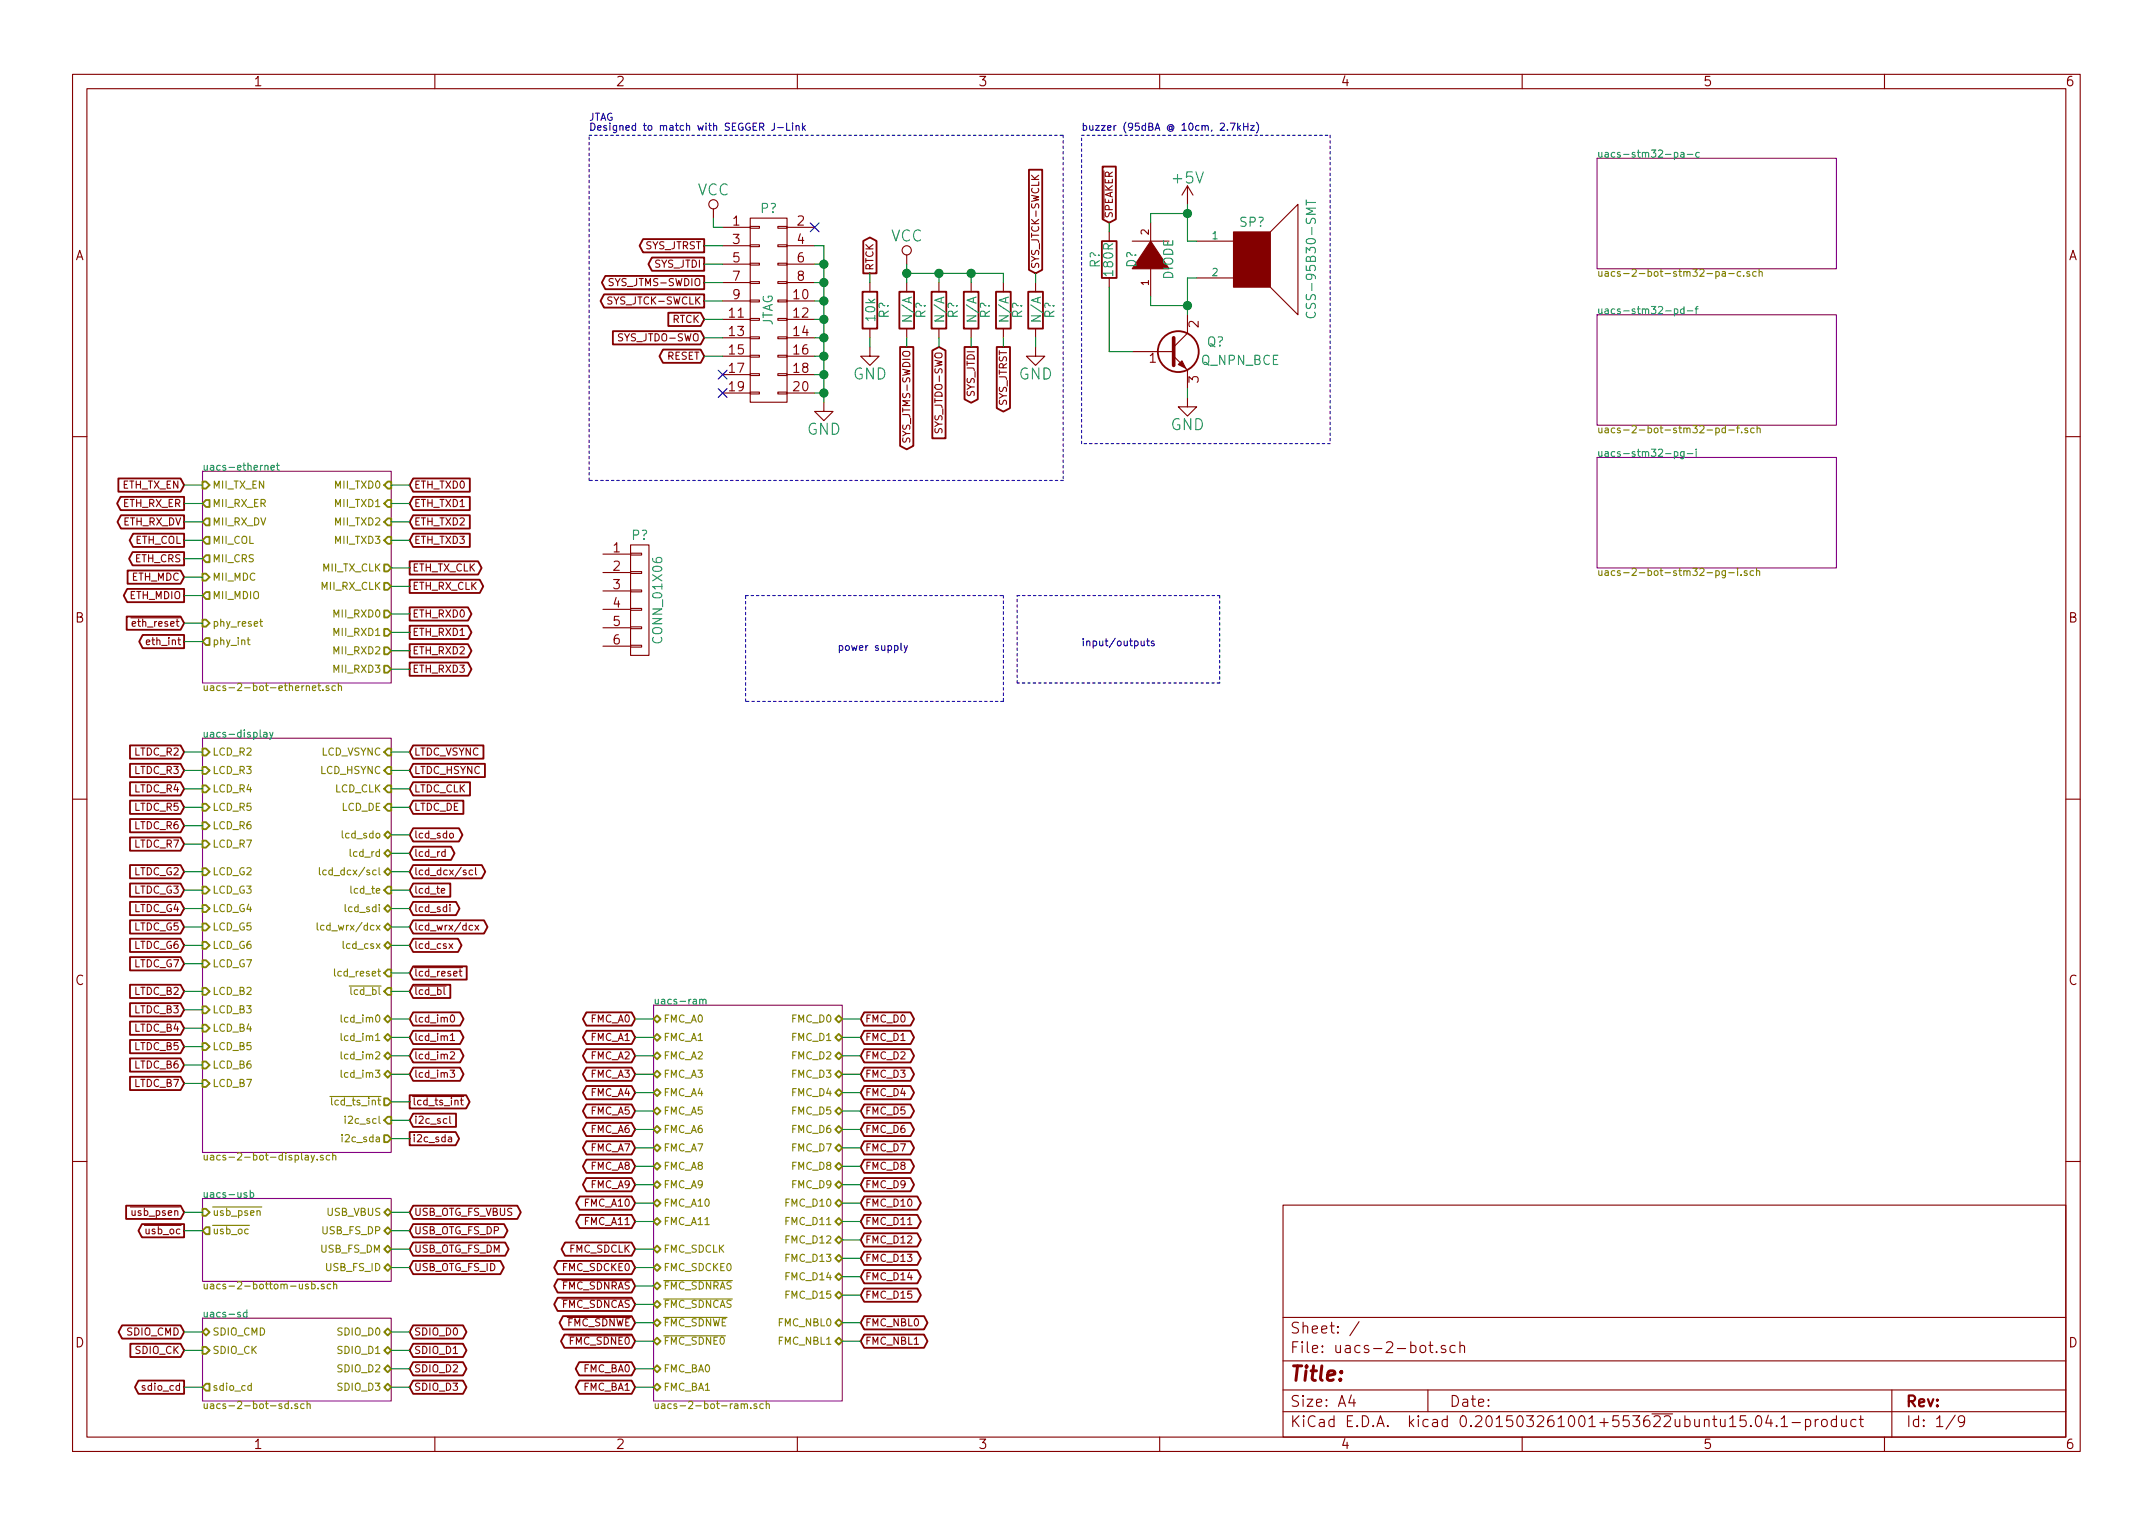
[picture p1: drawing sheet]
<svg xmlns="http://www.w3.org/2000/svg" width="297mm" height="210mm" viewBox="0 0 297 210" stroke-linecap="round" stroke-linejoin="round" font-family="sans-serif">
<g fill="none" stroke="#840000" stroke-width=".15">
<path d="M10 10.3h277v189.9h-277zM12 12.2h273v186.1h-273zM60 10.3v1.9M110 10.3v1.9M160 10.3v1.9M210 10.3v1.9M260 10.3v1.9M98.4 28.8v1.3M99.7 31.4h3.8M99.7 33.9h3.8M99.7 36.4h3.8M99.7 39h3.8"/>
<path d="M103.5 38.9h1.3v.2h-1.3zM103.5 36.3h1.3v.3h-1.3zM103.5 33.8h1.3v.2h-1.3zM103.5 31.2h1.3v.3h-1.3zM103.5 30.1h5.1v25.4h-5.1zM107.3 38.9h1.3v.2h-1.3zM107.3 36.3h1.3v.3h-1.3zM107.3 33.8h1.3v.2h-1.3zM107.3 31.2h1.3v.3h-1.3zM108.6 31.4h3.8M108.6 33.9h3.8M108.6 36.4h3.8"/>
<path d="M108.6 39h3.8M120 39v1.3M125.1 35.2v1.2M125.1 39v1.3M129.5 39v1.3M134 39v1.3M138.4 39v1.3M142.3 24.2l.6 .6M142.9 39v1.3M143.3 24.2l-.6 .4M152.3 23.6v6.5M153 32v1.3"/>
<path d="M153 38.3v1.3M156.2 33.3h5.1M158.7 30.7v2.6M158.7 37.1v3.8M163.8 25.6l-.7 1.3M163.8 25.6v2.6M163.8 25.6l.8 1.3M165.1 33.3h5.1M165.1 38.3h5.1M175.3 32l3.8-3.8v15.2l-3.8-3.8M99.7 41.5h3.8M99.7 54.2h3.8"/>
<path d="M99.7 44.1h3.8M99.7 46.6h3.8M99.7 49.1h3.8M99.7 51.7h3.8M103.5 54.1h1.3v.3h-1.3zM103.5 51.6h1.3v.2h-1.3zM103.5 49h1.3v.3h-1.3zM103.5 46.5h1.3v.2h-1.3zM103.5 43.9h1.3v.3h-1.3zM103.5 41.4h1.3v.3h-1.3zM107.3 54.1h1.3v.3h-1.3zM107.3 51.6h1.3v.2h-1.3z"/>
<path d="M107.3 49h1.3v.3h-1.3zM107.3 46.5h1.3v.2h-1.3zM107.3 43.9h1.3v.3h-1.3zM107.3 41.4h1.3v.3h-1.3zM108.6 41.5h3.8M108.6 54.2h3.8M108.6 44.1h3.8M108.6 46.6h3.8M108.6 49.1h3.8M108.6 51.7h3.8M113.7 55.5v1.3h1.2l-1.2 1.2-1.3-1.2h1.3M120 47.9v1.2h1.3l-1.3 1.3-1.3-1.3h1.3"/>
<path d="M120 45.3v1.3M125.1 45.3v1.3M129.5 45.3v1.3M134 45.3v1.3M138.4 45.3v1.3M142.9 47.9v1.2h1.2l-1.2 1.3-1.3-1.3h1.3M142.9 45.3v1.3M156.2 48.5h5.7M161.9 49.1l1.9 1.9v2.6M163.8 54.9v1.2h1.3l-1.3 1.3-1.2-1.3h1.2M163.8 43.4v2.6l-1.9 1.9M10 60.2h2"/>
<path d="M83.2 76.4h3.8M83.2 79h3.8M87 78.9h1.5v.2h-1.5zM87 76.3h1.5v.3h-1.5zM87 75.2h2.5v15.2h-2.5zM285 60.2h2M18.1 85.2h6.7M83.2 81.5h3.8M83.2 84.1h3.8M83.2 86.6h3.8M83.2 89.1h3.8M87 89h1.5v.3h-1.5z"/>
<path d="M87 86.5h1.5v.2h-1.5zM87 83.9h1.5v.3h-1.5zM87 81.4h1.5v.3h-1.5zM10 110.3h2M61.4 117.5h-.3l-.2 .2 .1 .4h.4M61.4 117.2v1M62.1 115.1l.1-.1 .3 .1 .1 .3-.1 .2h-.3l-.1-.1zM65.6 119.7v.9l.2 .1M285 110.3h2M57.1 133.5h6.7M57.1 136h4.4M60.9 122.9l.5-.1-.1-.2h-.3l-.1 .1v.5h.4"/>
<path d="M61.3 136.2v.9l.1 .1M62 130.2l.5 .7M62.1 124.8v.1M62.1 125.1v.7M62.5 130.2l-.5 .7M63.3 134h.4M63.5 133.7v.8l.2 .2M64.3 120.1l-.2-.1-.2 .2 .1 .1 .3 .1v.2h-.4M65.2 120.1l-.3-.1-.2 .2 .1 .4h.4M65.2 127.7h-.3l-.2 .2 .1 .4h.4M65.5 127.7l.5 .6M66 127.7l-.5 .6"/>
<path d="M56.9 151.3h7.1M61.9 156.9h.4v.6M62.1 154v.9l.1 .1M62.1 147.6h.6l-.3 .4 .3 .2v.3l-.2 .1-.4-.1M62.1 142.8l.3-.2v1M62.1 145.2l.4-.1 .2 .3-.6 .7h.6M62.1 143.6h.6M62.3 140.1l.1-.1a.53 .53 0 0 1 .3 .5 .53 .53 0 0 1-.3 .5 .63 .63 0 0 1-.1-.9zM62.3 157.1h-.3l-.2 .2 .2 .2h.3M63.5 151.8h.4M63.7 151.5v.8l.2 .1M10 160.2h2"/>
<path d="M18 166.5h6.8M19.9 169.1h5.1M77.5 176.7h9.5M77.5 179.2h9.5M177 166.3h108v32h-108zM285 160.2h2M60 198.3v1.9M78.3 181.8h8.7M78.5 184.3h8.5M110 198.3v1.9M160 198.3v1.9M177 194.8h108"/>
<path d="M177 191.8h108M177 187.8h108M177 181.8h108M186.4 192.5l-.3 1h.9M186.8 193v1M187.5 182.3l-1.3 2M197 191.8v3M197.1 185.6h.6M197.3 185.1v1.3l.2 .2h.2M198.2 186.5h.1l-.1 .1-.1-.1h.1v.1M199.4 185.7a.37 .37 0 0 0-.6 .1v.1a.54 .54 0 0 0 .6 .3l.1 .1-.1 .2-.1 .1-.5-.1M200.8 185.7l-.5-.1-.2 .3v.6l.2 .1 .5-.1"/>
<path d="M201.4 185.7a.38 .38 0 0 1 .7 .1v.8M201.4 185.1v1.5M210 198.3v1.9M242.3 195.5a.35 .35 0 0 1 .4-.2 .35 .35 0 0 1 .3 .3 .77 .77 0 0 1-.5 1.2 .9 .9 0 0 1-.2-1.3zM244 195.2l-.4 1.1h1M244.3 195.8v1M245.1 196.7h.1l-.1 .1-.1-.1h.1v.1M245.7 195.8l.5-.5v1.5M245.7 196.8h.9M247.2 196.3h1.2M249.1 195.9a.48 .48 0 0 1 .6 .1l.1 .1-.1 .6a.48 .48 0 0 1-.6 0M249.1 195.8v1.5"/>
<path d="M250.4 195.8v1M250.9 195.8l-.3 .1-.2 .2M251.4 196a.41 .41 0 0 1 .7 .1v.4a.41 .41 0 0 1-.4 .3 .41 .41 0 0 1-.4-.3zM253.4 195.9l-.5-.1-.2 .3v.6l.2 .1 .5-.1M253.4 195.3v1.5M254.1 195.8l.1 .9a.4 .4 0 0 0 .5 0M254.7 195.8v1M256.1 195.9l-.5-.1-.3 .3 .1 .6 .2 .1 .5-.1M256.5 195.8h.6M256.7 195.3v1.3l.2 .2h.2M260 198.3v1.9M261 191.8v6.5"/>
<path d="M269.7 195.2l-1.2 2M271 196l-.2 .3h-.3l-.3-.3v-.4l.1-.2 .5-.1 .2 .2a1.19 1.19 0 0 1-.2 1.2l-.5 .1"/>
<circle cx="98.4" cy="28.2" r=".63"/>
<circle cx="125.1" cy="34.5" r=".63"/>
</g>
<path d="M111.8 30.8l1.2 1.2M113 30.8l-1.2 1.2M99.1 51.1l1.2 1.2M99.1 53.6l1.2 1.2M100.3 51.1l-1.2 1.2M100.3 53.6l-1.2 1.2" fill="none" stroke="#000084" stroke-width=".15"/>
<g fill="none" stroke="#840000" stroke-width=".25">
<path d="M83.5 38.1h13.7v1.8h-13.7l-.5-.9zM88.7 33h8.5v1.8h-8.5l-.5-.9zM89.9 35.5h7.3v1.9h-7.3l-.4-1zM119.1 33.2l.9-.4 .9 .4v4.5h-1.8zM142 23.4h1.8v13.8l-.9 .5-.9-.5zM152 33.3h2.1v5h-2.1zM152.1 23h1.8v7.2l-.9 .5-.9-.5zM83.3 40.6h13.9v1.8h-13.9l-.4-.9zM84.6 45.7h12.1l.5 .9-.5 .9h-12.1zM91.5 48.2h5.2l.5 .9-.5 1h-5.2l-.5-1zM92.2 43.1h4.5l.5 1-.5 .9h-4.5zM119 40.3h2v5h-2z"/>
<path d="M124.1 40.3h2v5h-2zM124.2 47.9h1.8v13.6l-.9 .5-.9-.5zM128.5 40.3h2.1v5h-2.1zM128.6 48.4l.9-.5 1 .5v12.1h-1.9zM133 40.3h2v5h-2zM133.1 47.9h1.8v7.2l-.9 .5-.9-.5zM137.4 40.3h2v5h-2zM137.5 47.9h1.8v8.4l-.9 .5-.9-.5zM141.9 40.3h2v5h-2zM16.3 66h8.6l.5 .9-.5 .9h-8.6zM16.6 68.5h8.8v1.9h-8.8l-.4-.9zM16.7 71.1h8.7v1.8h-8.7l-.5-.9z"/>
<path d="M17.6 78.7h7.3l.5 .9-.5 .9h-7.3zM18.3 76.2h7.1v1.8h-7.1l-.5-.9zM18.4 73.6h7v1.9h-7l-.5-1zM56.5 77.4h9.5l.4 1-.4 .9h-9.5zM56.5 80h9.7l.5 .9-.5 .9h-9.7zM57 66h7.8v1.8h-7.8l-.5-.9zM57 68.5h7.8v1.9h-7.8l-.5-.9zM57 71.1h7.8v1.8h-7.8l-.5-.9zM57 73.6h7.8v1.9h-7.8l-.5-1zM17.5 85.1h7.4l.5 .9-.5 .9h-7.4zM17.6 81.2h7.8v1.9h-7.8l-.5-.9zM19.7 87.6h5.7v1.8h-5.7l-.5-.9z"/>
<path d="M56.5 83.8h8.1l.4 .9-.4 .9h-8.1zM56.5 86.3h8.1l.4 .9-.4 1h-8.1zM56.5 88.9h8.1l.4 .9-.4 .9h-8.1zM56.5 91.4h8.1l.4 .9-.4 .9h-8.1zM17.9 102.8h7l.5 1-.5 .9h-7zM17.9 105.4h7l.5 .9-.5 .9h-7zM17.9 107.9h7l.5 .9-.5 .9h-7zM17.9 110.5h7l.5 .9-.5 .9h-7zM17.9 113h7l.5 .9-.5 .9h-7zM17.9 115.5h7l.5 1-.5 .9h-7zM17.9 119.3h7l.5 1-.5 .9h-7zM57 102.8h9.7v1.9h-9.7l-.5-.9z"/>
<path d="M57 105.4h9.9v1.8h-9.9l-.5-.9zM57 107.9h7.8v1.8h-7.8l-.5-.9zM57 110.5h6.9v1.8h-6.9l-.5-.9zM57 114.3h6.3l.5 .9-.5 .9h-6.3l-.5-.9zM57 116.8h5.2l.5 .9-.5 .9h-5.2l-.5-.9zM57 119.3h9.5l.5 1-.5 .9h-9.5l-.5-.9zM17.9 121.9h7l.5 .9-.5 .9h-7zM17.9 124.4h7l.5 .9-.5 1h-7zM17.9 127h7l.5 .9-.5 .9h-7zM17.9 129.5h7l.5 .9-.5 .9h-7zM17.9 132h7l.5 1-.5 .9h-7zM17.9 135.9h7l.5 .9-.5 .9h-7z"/>
<path d="M17.9 138.4h7l.5 .9-.5 .9h-7zM57 121.9h5.1v1.8h-5.1l-.5-.9zM57 124.4h5.9l.5 .9-.5 1h-5.9l-.5-1zM57 127h9.8l.5 .9-.5 .9h-9.8l-.5-.9zM57 129.5h6.2l.5 .9-.5 .9h-6.2l-.5-.9zM57 133.3h7.4v1.8h-7.4l-.5-.9zM57 135.9h5.1v1.8h-5.1l-.5-.9zM57 139.7h6.5l.5 .9-.5 .9h-6.5l-.5-.9zM80.9 139.7h6.2l.5 .9-.5 .9h-6.2l-.5-.9zM119.2 139.7h6.4l.5 .9-.5 .9h-6.4l-.5-.9zM17.9 140.9h7l.5 1-.5 .9h-7zM17.9 143.5h7l.5 .9-.5 .9h-7z"/>
<path d="M17.9 146h7l.5 .9-.5 .9h-7zM17.9 148.6h7l.5 .9-.5 .9h-7zM56.5 151.1h7.8l.5 .9-.5 .9h-7.8zM56.5 156.2h6.4l.4 .9-.4 .9h-6.4zM57 142.2h6.5l.5 .9-.5 .9h-6.5l-.5-.9zM57 144.7h6.5l.5 1-.5 .9h-6.5l-.5-.9zM57 147.3h6.5l.5 .9-.5 .9h-6.5l-.5-.9zM57 153.6h5.9v1.9h-5.9l-.5-.9zM80.9 142.2h6.2l.5 .9-.5 .9h-6.2l-.5-.9zM80.9 144.7h6.2l.5 1-.5 .9h-6.2l-.5-.9zM80.9 147.3h6.2l.5 .9-.5 .9h-6.2l-.5-.9zM80.9 149.8h6.2l.5 .9-.5 1h-6.2l-.5-1z"/>
<path d="M80.9 152.4h6.2l.5 .9-.5 .9h-6.2l-.5-.9zM80.9 154.9h6.2l.5 .9-.5 .9h-6.2l-.5-.9zM80.9 157.4h6.2l.5 1-.5 .9h-6.2l-.5-.9zM80.9 160h6.2l.5 .9-.5 .9h-6.2l-.5-.9zM119.2 142.2h6.4l.5 .9-.5 .9h-6.4l-.5-.9zM119.2 144.7h6.4l.5 1-.5 .9h-6.4l-.5-.9zM119.2 147.3h6.4l.5 .9-.5 .9h-6.4l-.5-.9zM119.2 149.8h6.4l.5 .9-.5 1h-6.4l-.5-1zM119.2 152.4h6.4l.5 .9-.5 .9h-6.4l-.5-.9zM119.2 154.9h6.4l.5 .9-.5 .9h-6.4l-.5-.9zM119.2 157.4h6.4l.5 1-.5 .9h-6.4l-.5-.9zM119.2 160h6.4l.5 .9-.5 .9h-6.4l-.5-.9z"/>
<path d="M17.4 166.3h7.5l.5 1-.5 .9h-7.5zM19.6 168.9h5.8v1.8h-5.8l-.5-.9zM57 166.3h14.4l.5 1-.5 .9h-14.4l-.5-.9zM57 168.9h12.5l.5 .9-.5 .9h-12.5l-.5-.9zM57 171.4h12.7l.5 .9-.5 .9h-12.7l-.5-.9zM57 174h12l.5 .9-.5 .9h-12l-.5-.9zM76.9 174h10.2l.5 .9-.5 .9h-10.2l-.4-.9zM76.9 176.5h10.2l.5 .9-.5 .9h-10.2l-.4-.9zM76.9 179h10.2l.5 1-.5 .9h-10.2l-.4-.9zM78 171.4h9.1l.5 .9-.5 .9h-9.1l-.5-.9zM80 165.1h7.1l.5 .9-.5 .9h-7.1l-.5-.9zM80 167.6h7.1l.5 .9-.5 .9h-7.1l-.5-.9z"/>
<path d="M80.9 162.5h6.2l.5 .9-.5 1h-6.2l-.5-1zM119.2 162.5h6.4l.5 .9-.5 1h-6.4l-.5-1zM119.2 165.1h7.4l.5 .9-.5 .9h-7.4l-.5-.9zM119.2 167.6h7.4l.5 .9-.5 .9h-7.4l-.5-.9zM119.2 170.1h7.4l.5 1-.5 .9h-7.4l-.5-.9zM119.2 172.7h7.4l.5 .9-.5 .9h-7.4l-.5-.9zM119.2 175.2h7.4l.5 .9-.5 1h-7.4l-.5-1zM119.2 177.8h7.4l.5 .9-.5 .9h-7.4l-.5-.9zM16.8 182.8h8.1l.5 1-.5 .9h-8.1l-.4-.9zM18 185.4h6.9l.5 .9-.5 .9h-6.9zM19.1 190.5h6.3v1.8h-6.3l-.5-.9zM57 182.8h6.9l.5 1-.5 .9h-6.9l-.5-.9z"/>
<path d="M57 185.4h6.9l.5 .9-.5 .9h-6.9l-.5-.9zM57 187.9h6.9l.5 .9-.5 1h-6.9l-.5-1zM57 190.5h6.9l.5 .9-.5 .9h-6.9l-.5-.9zM77.7 181.6h9.4l.5 .9-.5 .9h-9.4l-.5-.9zM77.9 184.1h9.2l.5 .9-.5 .9h-9.2l-.5-.9zM79.9 187.9h7.2l.5 .9-.5 1h-7.2l-.5-1zM79.9 190.5h7.2l.5 .9-.5 .9h-7.2l-.5-.9zM119.2 181.6h8.3l.5 .9-.5 .9h-8.3l-.5-.9zM119.2 184.1h8.3l.5 .9-.5 .9h-8.3l-.5-.9z"/>
<circle cx="162.6" cy="48.5" r="2.82"/>
</g>
<g fill="none" stroke="#0000c2" stroke-width=".15">
<path d="M106.8 17v.9l-.3 .1M107.3 17.6h.8M108.5 17v1h.5M109.3 17v.1M109.3 17.3v.7M109.8 17.4h.1a.23 .23 0 0 1 .4 .1v.5M109.8 17.3v.7M110.7 17v1M110.8 17.6l.3 .4M111.1 17.3l-.4 .4M169.7 17h.7l-.4 1M170.8 17v1"/>
<path d="M170.9 17.6l.2 .4M171.1 17.3l-.3 .4M171.6 17v1M171.6 17.5h.6M172.2 17v1M172.5 17.3h.6l-.6 .7h.6M173.4 16.9a1.13 1.13 0 0 1 0 1.5M124.3 88.7v.9l.2 .1M124.7 89.1l.3 .6M125.2 89.1l-.3 .9-.2 .1M157.4 88.4l.1 .6 .2 .1 .2-.1M157.9 88.4v.7"/>
<path d="M158.2 88.4h.4M158.3 88.1v.9l.3 .1M159.2 88.5l-.2-.1-.2 .2 .1 .1 .3 .1v.2h-.4"/>
</g>
<g fill="#840000" stroke="#840000" stroke-width=".15">
<path d="M170.2 32h5.1v7.6h-5.1z"/>
<path d="M162.6 50.3l.5-.5 .5 1z"/>
<path d="M158.7 33.3l2.6 3.8h-5.1z"/>
</g>
<g fill="none" stroke="#008484" stroke-width=".15">
<path d="M180.2 27.6v.7M180.2 27.9h1.3M231 21.1l.3-.1 .2 .2-.1 .4h-.4M231.9 21.1h.4v.6M232.3 21.3h-.3l-.1 .2 .1 .2 .3-.1M232.8 21.3h.8M234.4 21.1l-.2-.1-.2 .2 .1 .4h.3M180.3 43.1a.5 .5 0 0 0 0 .6 .5 .5 0 0 0 .6 .1 .47 .47 0 0 0 .5-.2 .47 .47 0 0 0 0-.5M231 42.7l.3-.1 .2 .2-.1 .4h-.4M231 42.6v1M232.3 42.7l-.2-.1-.2 .2 .1 .4h.3M232.3 42.3v1"/>
<path d="M232.8 42.9h.8M233.9 42.6h.4M234.3 42.3l-.3 .1v.9M36.6 64.3a.23 .23 0 0 1 .4 .1v.5M37.4 64.5l.5-.1-.1-.1-.3-.1-.1 .2v.4h.4M38.2 64.2h.3M38.3 63.9v.8l.2 .2M231 62.4l.3-.1 .2 .2-.1 .4h-.4M231 62.3v1M232.3 62.3v.8l-.1 .2-.3-.1M232.3 62.4l-.2-.1-.2 .2 .1 .4h.3M232.8 62.6h.8"/>
<path d="M234 62v.1M234 62.3v.7M36.4 101.1h.4v.6M36.8 101.3h-.3l-.2 .2 .2 .2 .3-.1M37.2 101l.2 .7M37.7 101l-.4 .9-.1 .1M96.5 138l.1-.1a.23 .23 0 0 1 .4 .1v.5M96.5 137.9v.6M97 138a.23 .23 0 0 1 .2-.1 .23 .23 0 0 1 .2 .1v.5M34 164.6l-.2-.1-.1 .2v.1l.3 .1v.2h-.3M34.5 164.6l.3-.1 .2 .2-.1 .4h-.4M34.5 164.2v1"/>
<path d="M33.1 181.1l-.2-.1-.1 .2v.1l.3 .1v.3h-.3M34.1 181.1l-.3-.1-.2 .2 .1 .5h.4M34.1 180.7v1"/>
</g>
<path d="M161.9 46.6v3.8" fill="none" stroke="#840000" stroke-width=".51"/>
<path d="M220.3 21.8h33.1v15.3h-33.1zM220.3 43.4h33.1v15.3h-33.1zM27.9 65h26.1v29.2h-26.1zM220.3 63.1h33.1v15.3h-33.1zM27.9 101.8h26.1v57.2h-26.1zM90.2 138.7h26v54.6h-26zM27.9 165.3h26.1v11.5h-26.1zM27.9 181.9h26.1v11.4h-26.1z" fill="none" stroke="#840084" stroke-width=".15"/>
<g fill="none" stroke="#848400" stroke-width=".15">
<path d="M236.7 37.5h.3l.2 .2-.1 .4h-.4M237.6 37.5h.4v.6M238 37.7h-.3l-.1 .2 .1 .2h.3M238.5 37.7h.8M240.2 37.5h-.3l-.2 .2 .1 .4h.4M240.6 38v.1M241.4 37.5h-.3l-.1 .1v.1l.4 .1v.3h-.4M242.3 37.5h-.3l-.2 .2 .1 .4h.4M242.7 37.6v-.1a.23 .23 0 0 1 .4 .1v.5M242.7 37.1v1M236.7 59.1l.3-.1 .2 .3-.1 .4h-.4M238 59.1l-.2-.1-.2 .3 .1 .4h.3"/>
<path d="M238 58.7v1M238.5 59.3h.8M239.6 59h.4M240 58.7l-.3 .2v.8M240.3 59.6v.1M241.1 59.1l-.2-.1-.2 .2 .1 .1 .3 .1v.3h-.4M242 59.1l-.3-.1-.2 .3 .1 .4h.4M242.4 59.2l.1-.1a.23 .23 0 0 1 .3 .1v.5M242.4 58.7v1M236.7 78.8l.3-.1 .2 .2-.1 .4h-.4M238 78.7v.8l-.1 .2h-.3M238 78.8l-.2-.1-.2 .2 .1 .4h.3"/>
<path d="M238.5 79h.8M239.7 78.4v.1M239.7 78.7v.7M240.2 79.3v.1M241 78.8l-.2-.1-.2 .2 .1 .1 .3 .1v.2h-.4M241.9 78.8l-.2-.1-.2 .2 .1 .4h.3M242.3 78.8h.1a.23 .23 0 0 1 .4 .1v.5M242.3 78.4v1M34.1 88.3h.4M34.2 88v.8l.3 .1M35.8 85.7h.4M36 85.4v.9l.2 .1"/>
<path d="M43.1 94.9l.5-.1-.1-.1-.2-.1-.2 .2 .1 .4h.3M43.9 94.6h.3M44 94.3v.8l.2 .2M44.6 95.2v.1M45.4 94.7l-.3-.1-.1 .2v.1l.4 .1v.2h-.4M46.3 94.7l-.3-.1-.2 .2 .1 .4h.4M46.7 94.7a.23 .23 0 0 1 .4 .1v.5M46.7 94.3v1M44.1 119.7v.9l.1 .1M52.3 119.7v.9l.2 .1M43.8 127.3v.9l.1 .1M44.7 127.7h-.3l-.2 .2 .1 .4h.4"/>
<path d="M45 120.1l-.3-.1-.2 .2 .1 .4h.4M48.2 136h4.4M51.9 127.7l.5 .6M52.4 127.7l-.5 .6M42.1 159.4h.4v.6M42.5 159.6l-.3 .1-.1 .1 .1 .2h.3M42.9 159.4l.3 .6M43.4 159.4l-.3 .9-.2 .1M43.8 159.9v.1M44.6 159.4h-.3l-.1 .1v.2l.4 .1v.2h-.4M45.5 159.4h-.3l-.2 .2 .1 .4h.4M45.5 151.3h7.1"/>
<path d="M45.9 159.5v-.1a.23 .23 0 0 1 .4 .1v.5M45.9 159v1M47.6 154v.1M52.1 151.8h.4M52.2 151.5v.8l.3 .1M29.3 166.5h6.8M29.3 169.1h5.1M35.5 167.1a.23 .23 0 0 1 .4 .1v.5M42.5 177.2h-.2l-.2 .1 .1 .1 .3 .1v.3h-.4M43 177.2h.3l.2 .2-.1 .4h-.4M43 176.8v1M43.9 177.7v.1"/>
<path d="M44.7 177.2h-.2l-.2 .1 .1 .1 .3 .1v.3h-.4M45.6 177.2h-.3l-.2 .2 .1 .4h.4M46 177.3l.1-.1a.23 .23 0 0 1 .4 .1v.5M46 176.8v1M91.6 176.7h9.4M91.6 179.2h9.4M34.7 191.2h-.3l-.2 .2 .1 .4h.4M34.7 190.8v1M39.8 193.7h-.3l-.2 .2 .1 .4h.4M39.8 193.3v1M40.2 194.2v.1M41 193.7h-.2l-.1 .1v.1l.3 .2v.2h-.3"/>
<path d="M42 193.7h-.3l-.2 .2 .1 .4h.4M42.4 193.8v-.1a.23 .23 0 0 1 .4 .1v.5M42.4 193.3v1M91.6 181.8h8.7M91.6 184.3h8.5M102.3 193.8v-.1a.23 .23 0 0 1 .4 .1v.5M102.7 193.8a.23 .23 0 0 1 .2-.1 .23 .23 0 0 1 .2 .1v.5M103.6 194.2v.1M104.4 193.7h-.2l-.2 .1 .1 .1 .3 .2v.2h-.4M105.3 193.7h-.3l-.2 .2 .1 .4h.4M105.7 193.8l.1-.1a.23 .23 0 0 1 .3 .1v.5M105.7 193.3v1"/>
</g>
<g fill="none" stroke="#848400" stroke-width=".25">
<path d="M27.9 66.4h.5l.5 .5-.5 .5h-.5zM27.9 72l.5-.5h.5v1h-.5zM27.9 79.1h.5l.5 .5-.5 .5h-.5zM28.4 69h.5v.9h-.5l-.5-.4zM28.4 74.1h.5v.9h-.5l-.5-.5zM28.4 76.6h.5v1h-.5l-.5-.5zM53 72l.5-.5h.5v1h-.5zM53 77.9h.5l.5 .5-.5 .4h-.5zM53.5 66.4h.5v1h-.5l-.5-.5zM53.5 69h.5v.9h-.5l-.5-.4zM53.5 74.1h.5v.9h-.5l-.5-.5zM27.9 85.5h.5l.5 .5-.5 .5h-.5z"/>
<path d="M27.9 88.5l.5-.5h.5v1h-.5zM28.4 81.7h.5v.9h-.5l-.5-.4zM53 80.4h.5l.5 .5-.5 .5h-.5zM53 84.2h.5l.5 .5-.5 .5h-.5zM53 86.8h.5l.5 .4-.5 .5h-.5zM53 89.3h.5l.5 .5-.5 .5h-.5zM53 91.8h.5l.5 .5-.5 .5h-.5zM27.9 116h.5l.5 .5-.5 .4h-.5zM27.9 110.9h.5l.5 .5-.5 .5h-.5zM27.9 105.8h.5l.5 .5-.5 .5h-.5zM27.9 113.4h.5l.5 .5-.5 .5h-.5zM27.9 108.4h.5l.5 .4-.5 .5h-.5z"/>
<path d="M27.9 103.3h.5l.5 .5-.5 .4h-.5zM27.9 119.8h.5l.5 .5-.5 .4h-.5zM53 115.2l.5-.5 .5 .5-.5 .5zM53 117.7l.5-.5 .5 .5-.5 .5zM53.5 103.3h.5v.9h-.5l-.5-.4zM53.5 108.4h.5v.9h-.5l-.5-.5zM53.5 105.8h.5v1h-.5l-.5-.5zM53.5 110.9h.5v1h-.5l-.5-.5zM27.9 132.5h.5l.5 .5-.5 .4h-.5zM27.9 127.4h.5l.5 .5-.5 .5h-.5zM27.9 122.3h.5l.5 .5-.5 .5h-.5zM27.9 138.8h.5l.5 .5-.5 .5h-.5z"/>
<path d="M27.9 129.9h.5l.5 .5-.5 .5h-.5zM27.9 124.9h.5l.5 .4-.5 .5h-.5zM27.9 136.3h.5l.5 .5-.5 .5h-.5zM53 120.3l.5-.5 .5 .5-.5 .4zM53 125.3l.5-.4 .5 .4-.5 .5zM53 127.9l.5-.5 .5 .5-.5 .5zM53 130.4l.5-.5 .5 .5-.5 .5zM53.5 122.3h.5v1h-.5l-.5-.5zM53.5 133.8h.5v.9h-.5l-.5-.5zM53.5 136.3h.5v1h-.5l-.5-.5zM27.9 149h.5l.5 .5-.5 .5h-.5zM27.9 143.9h.5l.5 .5-.5 .5h-.5z"/>
<path d="M27.9 146.5h.5l.5 .4-.5 .5h-.5zM27.9 141.4h.5l.5 .5-.5 .4h-.5zM53 140.6l.5-.5 .5 .5-.5 .5zM53 143.1l.5-.5 .5 .5-.5 .5zM53 145.7l.5-.5 .5 .5-.5 .4zM53 148.2l.5-.5 .5 .5-.5 .5zM53 151.5h.5l.5 .5-.5 .5h-.5zM53 156.6h.5l.5 .5-.5 .5h-.5zM53.5 154.1h.5v.9h-.5l-.5-.4zM90.2 140.6l.5-.5 .4 .5-.4 .5zM90.2 143.1l.5-.5 .4 .5-.4 .5zM90.2 145.7l.5-.5 .4 .5-.4 .4z"/>
<path d="M90.2 148.2l.5-.5 .4 .5-.4 .5zM90.2 150.7l.5-.4 .4 .4-.4 .5zM90.2 153.3l.5-.5 .4 .5-.4 .5zM90.2 158.4l.5-.5 .4 .5-.4 .4zM90.7 155.3l.4 .5-.4 .5-.5-.5zM115.2 140.6l.5-.5 .5 .5-.5 .5zM115.2 145.7l.5-.5 .5 .5-.5 .4zM115.2 148.2l.5-.5 .5 .5-.5 .5zM115.2 150.7l.5-.4 .5 .4-.5 .5zM115.2 153.3l.5-.5 .5 .5-.5 .5zM115.2 158.4l.5-.5 .5 .5-.5 .4zM115.7 142.6l.5 .5-.5 .5-.5-.5z"/>
<path d="M115.7 155.3l.5 .5-.5 .5-.5-.5zM27.9 166.8h.5l.5 .5-.5 .4h-.5zM28.4 169.3h.5v1h-.5l-.5-.5zM53 167.3l.5-.5 .5 .5-.5 .4zM53 169.8l.5-.5 .5 .5-.5 .5zM53 172.3l.5-.4 .5 .4-.5 .5zM53 174.9l.5-.5 .5 .5-.5 .5zM90.2 160.9l.5-.5 .4 .5-.4 .5zM90.2 163.4l.5-.4 .4 .4-.4 .5zM90.2 166l.5-.5 .4 .5-.4 .5zM90.2 168.5l.5-.5 .4 .5-.4 .5zM90.2 172.3l.5-.4 .4 .4-.4 .5z"/>
<path d="M90.2 174.9l.5-.5 .4 .5-.4 .5zM90.2 177.4l.5-.5 .4 .5-.4 .5zM90.2 180l.5-.5 .4 .5-.4 .4zM115.2 160.9l.5-.5 .5 .5-.5 .5zM115.2 163.4l.5-.4 .5 .4-.5 .5zM115.2 168.5l.5-.5 .5 .5-.5 .5zM115.2 171.1l.5-.5 .5 .5-.5 .4zM115.2 173.6l.5-.5 .5 .5-.5 .5zM115.2 176.1l.5-.4 .5 .4-.5 .5zM115.7 165.5l.5 .5-.5 .5-.5-.5zM115.7 178.2l.5 .5-.5 .5-.5-.5zM27.9 185.8h.5l.5 .5-.5 .5h-.5z"/>
<path d="M28.4 183.3l.5 .5-.5 .4-.5-.4zM28.4 190.9h.5v1h-.5l-.5-.5zM53 188.8l.5-.4 .5 .4-.5 .5zM53 191.4l.5-.5 .5 .5-.5 .5zM53 183.8l.5-.5 .5 .5-.5 .4zM53 186.3l.5-.5 .5 .5-.5 .5zM90.2 188.8l.5-.4 .4 .4-.4 .5zM90.2 191.4l.5-.5 .4 .5-.4 .5zM90.2 182.5l.5-.5 .4 .5-.4 .5zM90.2 185l.5-.4 .4 .4-.4 .5zM115.2 182.5l.5-.5 .5 .5-.5 .5zM115.2 185l.5-.4 .5 .4-.5 .5z"/>
</g>
<g fill="none" stroke="#008400" stroke-width=".15">
<path d="M97.2 33.9h2.5M97.2 39h2.5M97.2 36.4h2.5M98.4 30.1v1.3h1.3M112.4 33.9h1.3v21.6M112.4 39h1.3M112.4 36.4h1.3M120 37.7v1.3M125.1 37.7h13.3v1.3M125.1 36.4v2.6M129.5 37.7v1.3M134 37.7v1.3"/>
<path d="M142.9 37.7v1.3M153 39.6v8.9h3.2M153 30.7v1.3M163.8 28.2v5.1h1.3M163.8 29.5h-5.1v1.2M165.1 38.3h-1.3v5.1M97.2 49.1h2.5M97.2 46.6h2.5M97.2 44.1h2.5M97.2 41.5h2.5M112.4 54.2h1.3M112.4 51.7h1.3"/>
<path d="M112.4 49.1h1.3M112.4 46.6h1.3M112.4 44.1h1.3M112.4 41.5h1.3M120 46.6v1.3M125.1 46.6v1.3M129.5 46.6v1.3M134 46.6v1.3M138.4 46.6v1.3M142.9 46.6v1.3M158.7 40.9v1.3h5.1M163.8 53.6v1.3"/>
<path d="M25.4 66.9h2.5M25.4 69.5h2.5M25.4 72h2.5M25.4 74.5h2.5M25.4 77.1h2.5M25.4 79.6h2.5M54 66.9h2.5M54 69.5h2.5M54 72h2.5M54 74.5h2.5M54 78.4h2.5M25.4 82.2h2.5"/>
<path d="M25.4 86h2.5M25.4 88.5h2.5M54 80.9h2.5M54 84.7h2.5M54 87.2h2.5M54 89.8h2.5M54 92.3h2.5M25.4 103.8h2.5M25.4 106.3h2.5M25.4 108.8h2.5M25.4 111.4h2.5M25.4 113.9h2.5"/>
<path d="M25.4 116.5h2.5M54 103.8h2.5M54 106.3h2.5M54 108.8h2.5M54 111.4h2.5M54 115.2h2.5M54 117.7h2.5M25.4 120.3h2.5M25.4 122.8h2.5M25.4 125.3h2.5M25.4 127.9h2.5M25.4 130.4h2.5"/>
<path d="M25.4 133h2.5M25.4 136.8h2.5M25.4 139.3h2.5M54 120.3h2.5M54 122.8h2.5M54 125.3h2.5M54 127.9h2.5M54 130.4h2.5M54 136.8h2.5M54 134.2h2.5M25.4 141.9h2.5M25.4 144.4h2.5"/>
<path d="M25.4 146.9h2.5M25.4 149.5h2.5M54 140.6h2.5M54 143.1h2.5M54 145.7h2.5M54 148.2h2.5M54 152h2.5M54 154.6h2.5M54 157.1h2.5M87.6 140.6h2.6M87.6 143.1h2.6M87.6 145.7h2.6"/>
<path d="M87.6 148.2h2.6M87.6 150.7h2.6M87.6 153.3h2.6M87.6 155.8h2.6M87.6 158.4h2.6M116.2 140.6h2.5M116.2 143.1h2.5M116.2 145.7h2.5M116.2 148.2h2.5M116.2 150.7h2.5M116.2 153.3h2.5M116.2 155.8h2.5"/>
<path d="M116.2 158.4h2.5M25.4 167.3h2.5M25.4 169.8h2.5M54 167.3h2.5M54 169.8h2.5M54 172.3h2.5M54 174.9h2.5M87.6 172.3h2.6M87.6 174.9h2.6M87.6 160.9h2.6M87.6 163.4h2.6M87.6 166h2.6"/>
<path d="M87.6 168.5h2.6M87.6 177.4h2.6M87.6 180h2.6M116.2 160.9h2.5M116.2 163.4h2.5M116.2 166h2.5M116.2 168.5h2.5M116.2 171.1h2.5M116.2 173.6h2.5M116.2 176.1h2.5M116.2 178.7h2.5M25.4 183.8h2.5"/>
<path d="M25.4 186.3h2.5M25.4 191.4h2.5M54 183.8h2.5M54 186.3h2.5M54 191.4h2.5M54 188.8h2.5M87.6 191.4h2.6M87.6 188.8h2.6M87.6 182.5h2.6M87.6 185h2.6M116.2 182.5h2.5M116.2 185h2.5"/>
</g>
<g fill="#008400" stroke="#008400" stroke-width=".25">
<circle cx="134" cy="37.7" r=".51"/>
<circle cx="129.5" cy="37.7" r=".51"/>
<circle cx="125.1" cy="37.7" r=".51"/>
<circle cx="113.7" cy="54.2" r=".51"/>
<circle cx="113.7" cy="51.7" r=".51"/>
<circle cx="113.7" cy="49.1" r=".51"/>
<circle cx="113.7" cy="46.6" r=".51"/>
<circle cx="113.7" cy="44.1" r=".51"/>
<circle cx="113.7" cy="41.5" r=".51"/>
<circle cx="113.7" cy="39" r=".51"/>
<circle cx="113.7" cy="36.4" r=".51"/>
<circle cx="163.8" cy="29.5" r=".51"/>
<circle cx="163.8" cy="42.2" r=".51"/>
</g>
<g fill="none" stroke="#0000c2" stroke-width=".15" stroke-dasharray=".3 .4">
<path d="M81.3 18.7h65.4M146.7 18.7v47.6M149.2 18.7h34.3M183.5 18.7v42.5M81.3 66.3v-47.6M146.7 66.3h-65.4M149.2 61.2v-42.5M183.5 61.2h-34.3M102.9 82.2h35.5M102.9 96.8v-14.6M138.4 82.2v14.6M138.4 96.8h-35.5"/>
<path d="M140.3 82.2h28M140.3 94.2v-12M168.3 82.2v12M168.3 94.2h-28"/>
</g>
<text font-size="2.8" fill="#840000" x="178" y="190.5">Title:</text>
<g font-size="2.1" fill="#008484">
<text x="96.2" y="27">VCC</text>
<text x="161.9" y="25.3">+5V</text>
<text x="122.9" y="33.3">VCC</text>
<text x="117.7" y="52.4">GND</text>
<text x="140.5" y="52.4">GND</text>
<text x="111.3" y="60">GND</text>
<text x="161.5" y="59.4">GND</text>
</g>
<g font-size="2.1" fill="#840000">
<text x="178" y="184">Sheet: /</text>
<text x="178" y="186.7">File: uacs-2-bot.sch</text>
<text x="178" y="196.9">KiCad E.D.A. kicad 0.201503261001+553622ubuntu15.04.1-product</text>
<text x="178" y="194.1">Size: A4</text>
<text x="200" y="194.1">Date:</text>
<text x="263" y="194.1">Rev:</text>
<text x="263" y="196.9">Id: 1/9</text>
</g>
<g font-size="1.8" fill="#840000">
<text x="35" y="11.9">1</text>
<text x="85" y="11.9">2</text>
<text x="135" y="11.9">3</text>
<text x="185" y="11.9">4</text>
<text x="235" y="11.9">5</text>
<text x="285" y="11.9">6</text>
<text x="10.4" y="35.9">A</text>
<text x="101.1" y="31.1">1</text>
<text x="101.1" y="33.6">3</text>
<text x="110" y="31.1">2</text>
<text x="110" y="33.6">4</text>
<text x="285.4" y="35.9">A</text>
<text x="101.1" y="36.2">5</text>
<text x="101.1" y="38.7">7</text>
<text x="101.1" y="41.3">9</text>
<text x="109.5" y="41.3">10</text>
<text x="110" y="36.2">6</text>
<text x="110" y="38.7">8</text>
<text x="100.6" y="43.8">11</text>
<text x="100.6" y="46.3">13</text>
<text x="109.5" y="43.8">12</text>
<text x="109.5" y="46.3">14</text>
<text x="165.4" y="45.2" transform="rotate(-90 165.4 45.2)">2</text>
<text x="100.6" y="48.9">15</text>
<text x="100.6" y="51.4">17</text>
<text x="100.6" y="54">19</text>
<text x="109.5" y="54">20</text>
<text x="109.5" y="48.9">16</text>
<text x="109.5" y="51.4">18</text>
<text x="158.6" y="50">1</text>
<text x="165.4" y="52.8" transform="rotate(-90 165.4 52.8)">3</text>
<text x="84.6" y="76.2">1</text>
<text x="84.6" y="78.7">2</text>
<text x="84.6" y="81.3">3</text>
<text x="84.6" y="83.8">4</text>
<text x="10.4" y="85.9">B</text>
<text x="84.6" y="86.4">5</text>
<text x="84.6" y="88.9">6</text>
<text x="285.4" y="85.9">B</text>
<text x="10.4" y="135.9">C</text>
<text x="285.4" y="135.9">C</text>
<text x="10.4" y="185.9">D</text>
<text x="285.4" y="185.9">D</text>
<text x="35" y="199.9">1</text>
<text x="85" y="199.9">2</text>
<text x="135" y="199.9">3</text>
<text x="185" y="199.9">4</text>
<text x="235" y="199.9">5</text>
<text x="285" y="199.9">6</text>
</g>
<g font-size="1.8" fill="#008484">
<text x="104.9" y="29.4">P?</text>
<text x="171" y="31.3">SP?</text>
<text x="151.7" y="37" transform="rotate(-90 151.7 37)">R?</text>
<text x="153.6" y="37.9" transform="rotate(-90 153.6 37.9)">180R</text>
<text x="156.8" y="37" transform="rotate(-90 156.8 37)">D?</text>
<text x="161.8" y="38.6" transform="rotate(-90 161.8 38.6)">DIODE</text>
<text x="106.6" y="45.1" transform="rotate(-90 106.6 45.1)">JTAG</text>
<text x="120.8" y="44.2" transform="rotate(-90 120.8 44.2)">10k</text>
<text x="122.6" y="43.9" transform="rotate(-90 122.6 43.9)">R?</text>
<text x="125.8" y="44.3" transform="rotate(-90 125.8 44.3)">N/A</text>
<text x="127.7" y="43.9" transform="rotate(-90 127.7 43.9)">R?</text>
<text x="130.3" y="44.3" transform="rotate(-90 130.3 44.3)">N/A</text>
<text x="132.1" y="43.9" transform="rotate(-90 132.1 43.9)">R?</text>
<text x="134.7" y="44.3" transform="rotate(-90 134.7 44.3)">N/A</text>
<text x="136.6" y="43.9" transform="rotate(-90 136.6 43.9)">R?</text>
<text x="139.2" y="44.3" transform="rotate(-90 139.2 44.3)">N/A</text>
<text x="141" y="43.9" transform="rotate(-90 141 43.9)">R?</text>
<text x="143.6" y="44.3" transform="rotate(-90 143.6 44.3)">N/A</text>
<text x="145.5" y="43.9" transform="rotate(-90 145.5 43.9)">R?</text>
<text x="166.5" y="47.8">Q?</text>
<text x="181.5" y="42.7" transform="rotate(-90 181.5 42.7)">CSS-95B30-SMT</text>
<text x="165.7" y="50.3">Q_NPN_BCE</text>
<text x="87.1" y="74.5">P?</text>
<text x="91.4" y="88.4" transform="rotate(-90 91.4 88.4)">CONN_01X06</text>
</g>
<g font-size="1.4" fill="#0000c2">
<text x="81.3" y="16.7">JTAG</text>
<text x="81.3" y="18">Designed to match with SEGGER J-Link</text>
<text x="149.2" y="18">buzzer (95dBA @ 10cm, 2.7kHz)</text>
<text x="115.6" y="89.8">power supply</text>
<text x="149.2" y="89.1">input/outputs</text>
</g>
<g font-size="1.4" fill="#008484">
<text x="220.3" y="21.7">uacs-stm32-pa-c</text>
<text x="167.3" y="33">1</text>
<text x="167.3" y="38.1">2</text>
<text x="220.3" y="43.3">uacs-stm32-pd-f</text>
<text x="27.9" y="64.9">uacs-ethernet</text>
<text x="220.3" y="63">uacs-stm32-pg-i</text>
<text x="27.9" y="101.7">uacs-display</text>
<text x="90.2" y="138.6">uacs-ram</text>
<text x="27.9" y="165.2">uacs-usb</text>
<text x="27.9" y="181.8">uacs-sd</text>
</g>
<g font-size="1.4" fill="#840000">
<text x="88.8" y="34.4">SYS_JTRST</text>
<text x="153.5" y="30.1" transform="rotate(-90 153.5 30.1)">SPEAKER</text>
<text x="158.5" y="32.4" transform="rotate(-90 158.5 32.4)">2</text>
<text x="84.4" y="39.5">SYS_JTMS-SWDIO</text>
<text x="90.2" y="36.9">SYS_JTDI</text>
<text x="120.5" y="37.3" transform="rotate(-90 120.5 37.3)">RTCK</text>
<text x="143.4" y="37.1" transform="rotate(-90 143.4 37.1)">SYS_JTCK-SWCLK</text>
<text x="158.5" y="39.4" transform="rotate(-90 158.5 39.4)">1</text>
<text x="84.1" y="42">SYS_JTCK-SWCLK</text>
<text x="85.5" y="47.1">SYS_JTDO-SWO</text>
<text x="92.7" y="44.5">RTCK</text>
<text x="91.9" y="49.6">RESET</text>
<text x="130" y="59.5" transform="rotate(-90 130 59.5)">SYS_JTDO-SWO</text>
<text x="134.5" y="54.8" transform="rotate(-90 134.5 54.8)">SYS_JTDI</text>
<text x="138.9" y="56.2" transform="rotate(-90 138.9 56.2)">SYS_JTRST</text>
<text x="125.6" y="60.6" transform="rotate(-90 125.6 60.6)">SYS_JTMS-SWDIO</text>
<text x="16.8" y="67.4">ETH_TX_EN</text>
<text x="16.9" y="69.9">ETH_RX_ER</text>
<text x="57.1" y="67.4">ETH_TXD0</text>
<text x="57.1" y="69.9">ETH_TXD1</text>
<text x="16.9" y="72.5">ETH_RX_DV</text>
<text x="18.5" y="75">ETH_COL</text>
<text x="18.5" y="77.6">ETH_CRS</text>
<text x="57.1" y="72.5">ETH_TXD2</text>
<text x="57.1" y="75">ETH_TXD3</text>
<text x="17.9" y="82.6">ETH_MDIO</text>
<text x="18.1" y="80.1">ETH_MDC</text>
<text x="56.9" y="78.8">ETH_TX_CLK</text>
<text x="56.9" y="81.4">ETH_RX_CLK</text>
<text x="18.6" y="86.5">eth_reset</text>
<text x="20.5" y="89">eth_int</text>
<text x="56.9" y="85.2">ETH_RXD0</text>
<text x="56.9" y="87.7">ETH_RXD1</text>
<text x="56.9" y="90.3">ETH_RXD2</text>
<text x="56.9" y="92.8">ETH_RXD3</text>
<text x="18.6" y="104.2">LTDC_R2</text>
<text x="18.6" y="106.8">LTDC_R3</text>
<text x="57.1" y="104.2">LTDC_VSYNC</text>
<text x="57.1" y="106.8">LTDC_HSYNC</text>
<text x="18.6" y="109.3">LTDC_R4</text>
<text x="18.6" y="111.9">LTDC_R5</text>
<text x="57.1" y="109.3">LTDC_CLK</text>
<text x="57.1" y="111.9">LTDC_DE</text>
<text x="18.6" y="114.4">LTDC_R6</text>
<text x="18.6" y="116.9">LTDC_R7</text>
<text x="57.1" y="115.7">lcd_sdo</text>
<text x="57.1" y="118.2">lcd_rd</text>
<text x="18.5" y="120.7">LTDC_G2</text>
<text x="18.5" y="123.3">LTDC_G3</text>
<text x="18.5" y="125.8">LTDC_G4</text>
<text x="57.1" y="120.7">lcd_dcx/scl</text>
<text x="57.1" y="123.3">lcd_te</text>
<text x="57.1" y="125.8">lcd_sdi</text>
<text x="18.5" y="128.4">LTDC_G5</text>
<text x="18.5" y="130.9">LTDC_G6</text>
<text x="57.1" y="128.4">lcd_wrx/dcx</text>
<text x="57.1" y="130.9">lcd_csx</text>
<text x="18.5" y="133.4">LTDC_G7</text>
<text x="18.6" y="137.3">LTDC_B2</text>
<text x="57.1" y="134.7">lcd_reset</text>
<text x="57.1" y="137.3">lcd_bl</text>
<text x="18.6" y="139.8">LTDC_B3</text>
<text x="18.6" y="142.3">LTDC_B4</text>
<text x="57.1" y="141.1">lcd_im0</text>
<text x="57.1" y="143.6">lcd_im1</text>
<text x="81.5" y="141.1">FMC_A0</text>
<text x="81.5" y="143.6">FMC_A1</text>
<text x="119.4" y="141.1">FMC_D0</text>
<text x="119.4" y="143.6">FMC_D1</text>
<text x="18.6" y="144.9">LTDC_B5</text>
<text x="18.6" y="147.4">LTDC_B6</text>
<text x="18.6" y="150">LTDC_B7</text>
<text x="57.1" y="146.1">lcd_im2</text>
<text x="57.1" y="148.7">lcd_im3</text>
<text x="81.5" y="146.1">FMC_A2</text>
<text x="81.5" y="148.7">FMC_A3</text>
<text x="119.4" y="146.1">FMC_D2</text>
<text x="119.4" y="148.7">FMC_D3</text>
<text x="56.9" y="152.5">lcd_ts_int</text>
<text x="57.1" y="155">i2c_scl</text>
<text x="81.5" y="151.2">FMC_A4</text>
<text x="81.5" y="153.8">FMC_A5</text>
<text x="119.4" y="151.2">FMC_D4</text>
<text x="119.4" y="153.8">FMC_D5</text>
<text x="56.9" y="157.6">i2c_sda</text>
<text x="81.5" y="156.3">FMC_A6</text>
<text x="81.5" y="158.8">FMC_A7</text>
<text x="81.5" y="161.4">FMC_A8</text>
<text x="119.4" y="156.3">FMC_D6</text>
<text x="119.4" y="158.8">FMC_D7</text>
<text x="119.4" y="161.4">FMC_D8</text>
<text x="18.3" y="167.7">usb_psen</text>
<text x="57.1" y="167.7">USB_OTG_FS_VBUS</text>
<text x="80.7" y="166.5">FMC_A10</text>
<text x="81.5" y="163.9">FMC_A9</text>
<text x="119.4" y="163.9">FMC_D9</text>
<text x="119.4" y="166.5">FMC_D10</text>
<text x="20.2" y="170.3">usb_oc</text>
<text x="57.1" y="170.3">USB_OTG_FS_DP</text>
<text x="57.1" y="172.8">USB_OTG_FS_DM</text>
<text x="78.5" y="172.8">FMC_SDCLK</text>
<text x="80.7" y="169">FMC_A11</text>
<text x="119.4" y="169">FMC_D11</text>
<text x="119.4" y="171.5">FMC_D12</text>
<text x="57.1" y="175.4">USB_OTG_FS_ID</text>
<text x="77.4" y="177.9">FMC_SDNRAS</text>
<text x="77.6" y="175.4">FMC_SDCKE0</text>
<text x="119.4" y="174.1">FMC_D13</text>
<text x="119.4" y="176.6">FMC_D14</text>
<text x="119.4" y="179.2">FMC_D15</text>
<text x="17.5" y="184.2">SDIO_CMD</text>
<text x="57.1" y="184.2">SDIO_D0</text>
<text x="77.4" y="180.4">FMC_SDNCAS</text>
<text x="78.1" y="183">FMC_SDNWE</text>
<text x="78.6" y="185.5">FMC_SDNE0</text>
<text x="119.4" y="183">FMC_NBL0</text>
<text x="119.4" y="185.5">FMC_NBL1</text>
<text x="18.6" y="186.8">SDIO_CK</text>
<text x="19.8" y="191.9">sdio_cd</text>
<text x="57.1" y="186.8">SDIO_D1</text>
<text x="57.1" y="189.3">SDIO_D2</text>
<text x="57.1" y="191.9">SDIO_D3</text>
<text x="80.5" y="189.3">FMC_BA0</text>
<text x="80.5" y="191.9">FMC_BA1</text>
</g>
<g font-size="1.4" fill="#848400">
<text x="220.3" y="38.2">uacs-2-bot-stm32-pa-c.sch</text>
<text x="220.3" y="59.8">uacs-2-bot-stm32-pd-f.sch</text>
<text x="29.3" y="67.4">MII_TX_EN</text>
<text x="29.3" y="69.9">MII_RX_ER</text>
<text x="46.4" y="67.4">MII_TXD0</text>
<text x="46.4" y="69.9">MII_TXD1</text>
<text x="29.3" y="72.5">MII_RX_DV</text>
<text x="29.3" y="75">MII_COL</text>
<text x="29.3" y="77.6">MII_CRS</text>
<text x="46.4" y="72.5">MII_TXD2</text>
<text x="46.4" y="75">MII_TXD3</text>
<text x="29.3" y="80.1">MII_MDC</text>
<text x="29.3" y="82.6">MII_MDIO</text>
<text x="44.4" y="81.4">MII_RX_CLK</text>
<text x="44.5" y="78.8">MII_TX_CLK</text>
<text x="220.3" y="79.4">uacs-2-bot-stm32-pg-i.sch</text>
<text x="29.3" y="86.5">phy_reset</text>
<text x="29.3" y="89">phy_int</text>
<text x="46.2" y="85.2">MII_RXD0</text>
<text x="46.2" y="87.7">MII_RXD1</text>
<text x="27.9" y="95.3">uacs-2-bot-ethernet.sch</text>
<text x="46.2" y="90.3">MII_RXD2</text>
<text x="46.2" y="92.8">MII_RXD3</text>
<text x="29.3" y="106.8">LCD_R3</text>
<text x="29.3" y="104.2">LCD_R2</text>
<text x="44.1" y="106.8">LCD_HSYNC</text>
<text x="44.2" y="104.2">LCD_VSYNC</text>
<text x="29.3" y="111.9">LCD_R5</text>
<text x="29.3" y="109.3">LCD_R4</text>
<text x="46.2" y="109.3">LCD_CLK</text>
<text x="47.1" y="111.9">LCD_DE</text>
<text x="29.3" y="116.9">LCD_R7</text>
<text x="29.3" y="114.4">LCD_R6</text>
<text x="47.4" y="115.7">lcd_sdo</text>
<text x="48.4" y="118.2">lcd_rd</text>
<text x="29.3" y="123.3">LCD_G3</text>
<text x="29.3" y="125.8">LCD_G4</text>
<text x="29.3" y="120.7">LCD_G2</text>
<text x="45.1" y="120.7">lcd_dcx/scl</text>
<text x="47.8" y="125.8">lcd_sdi</text>
<text x="48.6" y="123.3">lcd_te</text>
<text x="29.3" y="128.4">LCD_G5</text>
<text x="29.3" y="130.9">LCD_G6</text>
<text x="44.7" y="128.4">lcd_wrx/dcx</text>
<text x="47.5" y="130.9">lcd_csx</text>
<text x="29.3" y="133.4">LCD_G7</text>
<text x="29.3" y="137.3">LCD_B2</text>
<text x="46.5" y="134.7">lcd_reset</text>
<text x="48.6" y="137.3">lcd_bl</text>
<text x="29.3" y="139.8">LCD_B3</text>
<text x="29.3" y="142.3">LCD_B4</text>
<text x="47.4" y="141.1">lcd_im0</text>
<text x="47.4" y="143.6">lcd_im1</text>
<text x="91.6" y="141.1">FMC_A0</text>
<text x="91.6" y="143.6">FMC_A1</text>
<text x="109.3" y="141.1">FMC_D0</text>
<text x="109.3" y="143.6">FMC_D1</text>
<text x="29.3" y="150">LCD_B7</text>
<text x="29.3" y="144.9">LCD_B5</text>
<text x="29.3" y="147.4">LCD_B6</text>
<text x="47.4" y="146.1">lcd_im2</text>
<text x="47.4" y="148.7">lcd_im3</text>
<text x="91.6" y="146.1">FMC_A2</text>
<text x="91.6" y="148.7">FMC_A3</text>
<text x="109.3" y="146.1">FMC_D2</text>
<text x="109.3" y="148.7">FMC_D3</text>
<text x="46.1" y="152.5">lcd_ts_int</text>
<text x="48" y="155">i2c_scl</text>
<text x="91.6" y="151.2">FMC_A4</text>
<text x="91.6" y="153.8">FMC_A5</text>
<text x="109.3" y="151.2">FMC_D4</text>
<text x="109.3" y="153.8">FMC_D5</text>
<text x="27.9" y="160.1">uacs-2-bot-display.sch</text>
<text x="47.5" y="157.6">i2c_sda</text>
<text x="91.6" y="156.3">FMC_A6</text>
<text x="91.6" y="158.8">FMC_A7</text>
<text x="91.6" y="161.4">FMC_A8</text>
<text x="109.3" y="156.3">FMC_D6</text>
<text x="109.3" y="158.8">FMC_D7</text>
<text x="109.3" y="161.4">FMC_D8</text>
<text x="29.3" y="167.7">usb_psen</text>
<text x="45.1" y="167.7">USB_VBUS</text>
<text x="91.6" y="163.9">FMC_A9</text>
<text x="91.6" y="166.5">FMC_A10</text>
<text x="108.5" y="166.5">FMC_D10</text>
<text x="109.3" y="163.9">FMC_D9</text>
<text x="29.3" y="170.3">usb_oc</text>
<text x="44.2" y="172.8">USB_FS_DM</text>
<text x="44.4" y="170.3">USB_FS_DP</text>
<text x="91.6" y="169">FMC_A11</text>
<text x="91.6" y="172.8">FMC_SDCLK</text>
<text x="108.5" y="169">FMC_D11</text>
<text x="108.5" y="171.5">FMC_D12</text>
<text x="27.9" y="177.9">uacs-2-bottom-usb.sch</text>
<text x="45" y="175.4">USB_FS_ID</text>
<text x="91.6" y="175.4">FMC_SDCKE0</text>
<text x="91.6" y="177.9">FMC_SDNRAS</text>
<text x="108.5" y="174.1">FMC_D13</text>
<text x="108.5" y="176.6">FMC_D14</text>
<text x="108.5" y="179.2">FMC_D15</text>
<text x="29.3" y="184.2">SDIO_CMD</text>
<text x="46.7" y="184.2">SDIO_D0</text>
<text x="91.6" y="180.4">FMC_SDNCAS</text>
<text x="91.6" y="183">FMC_SDNWE</text>
<text x="91.6" y="185.5">FMC_SDNE0</text>
<text x="107.4" y="183">FMC_NBL0</text>
<text x="107.4" y="185.5">FMC_NBL1</text>
<text x="29.3" y="186.8">SDIO_CK</text>
<text x="29.3" y="191.9">sdio_cd</text>
<text x="46.7" y="189.3">SDIO_D2</text>
<text x="46.7" y="191.9">SDIO_D3</text>
<text x="46.7" y="186.8">SDIO_D1</text>
<text x="91.6" y="189.3">FMC_BA0</text>
<text x="91.6" y="191.9">FMC_BA1</text>
<text x="27.9" y="194.4">uacs-2-bot-sd.sch</text>
<text x="90.2" y="194.4">uacs-2-bot-ram.sch</text>
</g>
</svg>
